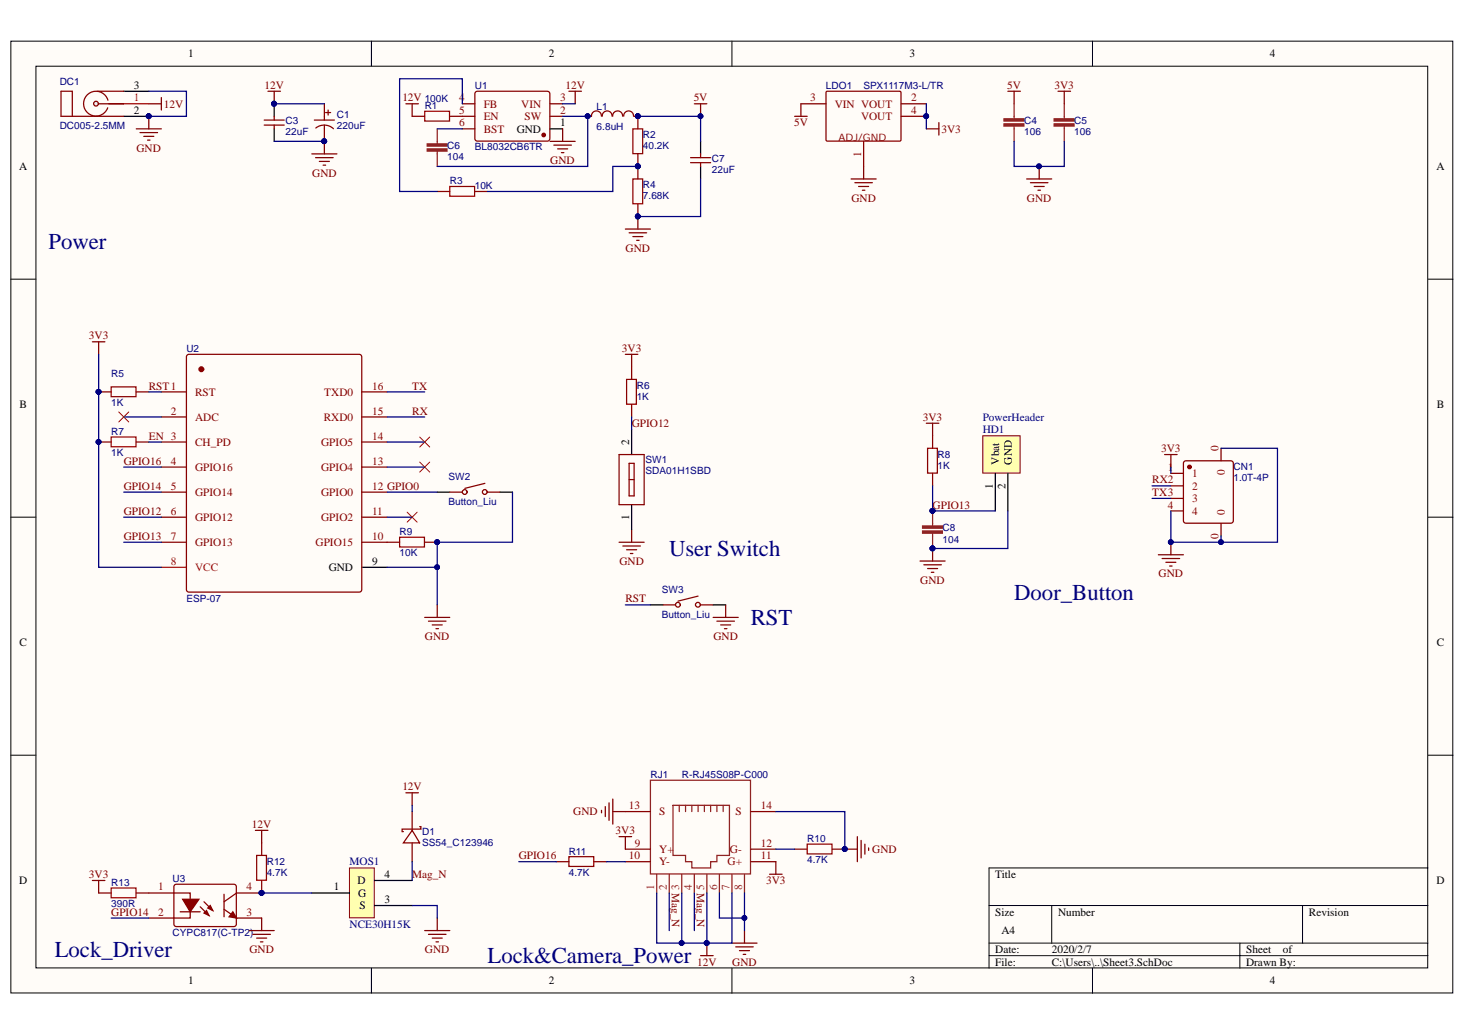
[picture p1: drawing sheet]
<svg xmlns="http://www.w3.org/2000/svg" width="297mm" height="210mm" viewBox="0 0 297 210" stroke-linecap="round" stroke-linejoin="round" font-family="sans-serif">
<g fill="#fffcf8" stroke="#000" stroke-width=".2">
<path d="M2.2 8.3h292.2v192.9h-292.2z"/>
<path d="M7.3 13.4h282v182.7h-282z"/>
</g>
<g fill="none" stroke="#000" stroke-width=".2">
<path d="M75.3 8.3v5.1M148.3 8.3v5.1M221.4 8.3v5.1M2.2 56.6h5.1M289.3 56.6h5.1M2.2 104.8h5.1M289.3 104.8h5.1M2.2 153h5.1M289.3 153h5.1M289.3 175.9h-88.9v20.3M75.3 196.2v5M148.3 196.2v5"/>
<path d="M200.4 183.5h88.9M200.4 191.1h88.9M200.4 193.6h88.9M213.1 183.5v7.6M221.4 196.2v5M251.2 191.1v5.1M263.9 183.5v7.6"/>
</g>
<g fill="none" stroke="#800" stroke-width=".25">
<path d="M19.7 18.5h5.4M96.3 18.7l.4-.2 14.5 .1 .2 .4-.1 9.3-.4 .3-14.4-.1-.3-.4zM14.6 23.6v-5.1h-2.2v5.1h12.7M20 21h5.1M93.7 23.6h2.5M93.7 21h2.5M93.7 26.1h2.5M111.5 23.6h2.5M111.5 21h2.5M20 79.4h2.5M27.6 79.4h2.5M32.7 79.4h5.1"/>
<path d="M37.8 72l.5-.2h34.5l.4 .2 .1 47.5-.3 .4-34.7 .1-.5-.3zM73.3 79.4h5.1M128 74.3v2.6M20 89.6h2.5M27.6 89.6h2.5M32.7 84.5h5.1M32.7 89.6h5.1M32.7 94.6h5.1M32.7 99.7h5.1M73.3 84.5h5.1M73.3 89.6h5.1M73.3 94.6h5.1"/>
<path d="M73.3 99.7h5.1M128 81.9v2.6M32.7 104.8h5.1M32.7 109.9h5.1M73.3 104.8h5.1M73.3 109.9h7.7M86.1 109.9h2.5M112.7 174.6h2.6M120.4 174.6h2.5"/>
</g>
<path d="M25.1 21h5M32.7 114.9h5.1" fill="none" stroke="#f00" stroke-width=".25"/>
<path d="M25.1 18.5h5M25.1 23.6h5M111.5 26.1h2.5M73.3 114.9h5.1" fill="none" stroke="#000" stroke-width=".25"/>
<g fill="#800" stroke="#800" stroke-width=".25">
<circle cx="40.8" cy="74.8" r=".48"/>
<circle cx="110.2" cy="27.3" r=".36"/>
</g>
<g fill="none" stroke="#800000" stroke-width=".25">
<path d="M204.2 18.5h2.5M205.5 18.5v2.5M214.4 18.5h2.5M215.6 18.5v2.5M161 23.6h2.6M162.3 21v2.6M172.4 36.3h5.1M173.2 37h3.6M174 37.8h2M174.7 38.5h.5M175 33.7v2.6M187.7 26.1h2.5"/>
<path d="M190.2 24.8v2.6M208 36.3h5.1M208.8 37h3.5M209.5 37.8h2.1M210.3 38.5h.5M210.6 33.7v2.6M18.7 69.3h2.6M20 69.3v2.5M126.7 71.8h2.5M128 71.8v2.5M125.4 109.9h5.1M126.2 110.6h3.6"/>
<path d="M127 111.4h2M127.7 112.1h.5M128 107.3v2.6M86.1 125.1h5M86.8 125.9h3.6M87.6 126.6h2M88.3 127.4h.5M88.6 122.6v2.5M144.5 125.1h5.1M145.3 125.9h3.5M146 126.6h2.1M146.8 127.4h.5"/>
<path d="M147 122.6v2.5M125.4 169.5h2.6M126.7 169.5v2.5"/>
</g>
<path d="M22.5 78.4h5.1v2h-5.1zM127 76.9h1.9v5h-1.9zM22.5 88.5h5.1v2h-5.1zM81 108.8h5v2h-5zM115.3 173.6h5v2h-5z" fill="none" stroke="#a00000" stroke-width=".25"/>
<g fill="#000080" stroke="#000080" stroke-width=".2">
<circle cx="88.6" cy="109.8" r=".48"/>
<circle cx="210.5" cy="33.7" r=".49"/>
<circle cx="20" cy="89.5" r=".48"/>
<circle cx="20" cy="79.4" r=".48"/>
<circle cx="30.1" cy="23.5" r=".48"/>
</g>
<path d="M88.6 26.1v3.1M88.6 30.7v3M205.5 21v3.1M205.5 25.6v3M215.6 21v3.1M215.6 25.6v3" fill="none" stroke="#8d2323" stroke-width=".25"/>
<g fill="#8d2323" stroke="#8d2323" stroke-width=".25">
<path d="M203.4 25.1h4.1v.4h-4.1z"/>
<path d="M203.4 24.1h4.1v.4h-4.1z"/>
<path d="M213.6 25.1h4v.4h-4z"/>
<path d="M213.6 24.1h4v.4h-4z"/>
<path d="M86.6 29.2h4v.4h-4z"/>
<path d="M86.6 30.2h4v.4h-4z"/>
</g>
<circle cx="19.5" cy="21" r=".48" fill="#efefef" stroke="#800" stroke-width=".25"/>
<g fill="none" stroke="#800" stroke-width=".25">
<path d="M21.9 20.3a2.52 2.52 0 0 0-3.9-1.4 2.52 2.52 0 0 0-.1 4.1 2.52 2.52 0 0 0 3.9-1.2M53.5 25.3h4.1M53.5 24.3h4.1M55.6 23.6v.7M55.6 25.3v.8M63.7 24.3h4.1M64 25.9a2.71 2.71 0 0 1 3.6 .2M65.7 21v3.3M65.7 25.3v3.3M66 22.8h1M66.5 22.3v1M83.5 23.6h2.6"/>
<path d="M88.6 38.8h2.5M91.1 23.6h2.6M96.2 38.8h2.6M121.8 23.5a1 1 0 0 0-1-1 1 1 0 0 0-.9 1l-.8 .1M124 23.5a.99 .99 0 0 0-1-1 .99 .99 0 0 0-1 1M126.1 23.5a1 1 0 0 0-1-1 1 1 0 0 0-1 1M128.4 23.5a.99 .99 0 0 0-1-1 .99 .99 0 0 0-1 1M128.5 23.6h.7v2.5M129.2 31.2v5.1M139.9 33h4.1M139.9 31.9h4.1M142 31.2v.7"/>
<path d="M142 33v.7M129.2 41.3v2.6M35.3 179.4l.4-.2h11.9l.3 .5-.1 7.8-.4 .2h-11.9l-.3-.5zM30.1 180.9h5.1M30.1 186h5.1M45.4 184.2l2.5 1.8h5.1M45.4 181.2v4.6M53 180.9h-5.1l-2.5 1.8"/>
</g>
<g fill="#000080" stroke="#000080" stroke-width=".2">
<circle cx="30.1" cy="23.5" r=".48"/>
<circle cx="129.2" cy="23.5" r=".48"/>
<circle cx="119.1" cy="23.5" r=".48"/>
<circle cx="129.2" cy="33.7" r=".48"/>
<circle cx="129.2" cy="43.8" r=".48"/>
<circle cx="141.9" cy="23.5" r=".48"/>
<circle cx="55.5" cy="21" r=".49"/>
<circle cx="65.7" cy="28.6" r=".49"/>
<circle cx="53" cy="180.9" r=".48"/>
</g>
<g fill="none" stroke="#800000" stroke-width=".25">
<path d="M32.7 19.8v2.5M54.3 18.5h2.5M55.6 18.5v2.5M115.3 18.5h2.5M116.5 18.5v2.5M27.6 26.1h5.1M28.4 26.9h3.5M29.1 27.6h2.1M29.9 28.4h.5M30.1 21h2.6M30.1 23.6v2.5M63.2 31.2h5.1"/>
<path d="M63.9 31.9h3.6M64.7 32.7h2M65.5 33.5h.5M65.7 28.6v2.6M82.2 21h2.6M83.5 21v2.6M111.5 28.6h5M112.2 29.4h3.6M113 30.2h2M113.7 30.9h.6M114 26.1v2.5M140.7 21h2.5"/>
<path d="M142 21v2.6M126.7 46.4h5.1M127.5 47.2h3.5M128.2 47.9h2.1M129 48.7h.5M129.2 43.9v2.5"/>
</g>
<path d="M86.1 22.6h5v1.9h-5zM91.1 37.8h5.1v2h-5.1zM128.2 26.1h2v5h-2zM128.2 36.3h2v5h-2z" fill="none" stroke="#a00000" stroke-width=".25"/>
<path d="M55.6 21v2.6M55.6 26.1v2.5M142 28.6v2.6M142 33.7v2.6" fill="none" stroke="#000" stroke-width=".25"/>
<path d="M47.2 184.7l.7 1.3-1.5-.2z" fill="#800"/>
<path d="M47.2 184.7l.7 1.3-1.5-.2z" fill="none" stroke="#800" stroke-width=".25"/>
<path d="M41.3 185l.5-.5 .5 1z" fill="#800"/>
<path d="M41.3 185l.5-.5 .5 1z" fill="none" stroke="#800" stroke-width=".25"/>
<path d="M42.1 184l.5-.5 .5 1z" fill="#800"/>
<path d="M36.5 184.7h4.1M40.6 183.7l1.7 1.8M41.3 182.7l1.8 1.8M42.1 184l.5-.5 .5 1z" fill="none" stroke="#800" stroke-width=".25"/>
<path d="M37 182.2h3.3l-1.8 2.5z" fill="#800"/>
<path d="M53 170.8v2.5M53 178.4v2.5M20 180.9h2.5M27.6 180.9h2.5M35.2 180.9h3.3v5.1h-3.3M37 182.2h3.3l-1.8 2.5z" fill="none" stroke="#800" stroke-width=".25"/>
<circle cx="53" cy="180.9" r=".48" fill="#000080" stroke="#000080" stroke-width=".2"/>
<path d="M22.5 179.9h5.1v2h-5.1zM52 173.3h2v5h-2z" fill="none" stroke="#a00000" stroke-width=".25"/>
<path d="M18.7 178.4h2.6M20 178.4v2.5M51.7 168.2h2.6M53 168.2v2.6M50.5 188.5h5.1M51.2 189.3h3.6M52 190.1h2M52.8 190.8h.5M53 186v2.5" fill="none" stroke="#800000" stroke-width=".25"/>
<path d="M70.8 175.9h5v10.1h-5z" fill="#ffffb0" stroke="#800000" stroke-width=".2"/>
<path d="M75.9 178.4h7.6M63.2 180.9h7.6M75.9 183.5h7.6" fill="none" stroke="#000" stroke-width=".25"/>
<g fill="none" stroke="#800000" stroke-width=".25">
<path d="M187.7 85.8h2.5M189 85.8v2.5M186.4 113.7h5.1M187.2 114.4h3.5M187.9 115.2h2.1M188.7 116h.5M189 111.1v2.6M82.2 160.6h2.6M83.5 160.6v2.6M86.1 188.5h5M86.8 189.3h3.6M87.6 190.1h2"/>
<path d="M88.3 190.8h.5M88.6 186v2.5"/>
</g>
<path d="M187.9 90.8h2v5.1h-2z" fill="none" stroke="#a00000" stroke-width=".25"/>
<path d="M189 88.3v2.5M189 95.9v2.5" fill="none" stroke="#800" stroke-width=".25"/>
<path d="M189 103.5v3.1M189 108.1v3" fill="none" stroke="#8d2323" stroke-width=".25"/>
<g fill="#8d2323" stroke="#8d2323" stroke-width=".25">
<path d="M186.9 107.6h4v.4h-4z"/>
<path d="M186.9 106.6h4v.4h-4z"/>
</g>
<g fill="#000080" stroke="#000080" stroke-width=".2">
<circle cx="188.9" cy="103.5" r=".48"/>
<circle cx="188.9" cy="111.1" r=".48"/>
</g>
<path d="M199.1 88.3h7.6v7.6h-7.6z" fill="#ffffb0" stroke="#800000" stroke-width=".2"/>
<path d="M88.6 99.7h2.5M101.3 99.7h2.5M128 87v5.1M201.7 95.9v7.6M204.2 95.9v7.6M128 102.2v5.1M131.8 122.6h2.5M144.5 122.6h2.5" fill="none" stroke="#000" stroke-width=".25"/>
<g fill="none" stroke="#800" stroke-width=".25">
<path d="M167.4 18.6h15.1v9.9h-15.1zM162.3 21h5.1M175 28.6v5.1M182.6 21h5.1M182.6 23.6h5.1M91.1 99.7h2.6M98.2 97.9l-4 1M98.8 99.7h2.5M125.4 92.1h5.1v10.1h-5.1zM127.5 93.9h1v6.6h-1zM127.5 97.2h1M237.2 95.9h2.6"/>
<path d="M237.2 98.4h2.6M239.9 93.6l.4-.2h9.1l.4 .2 .1 11.9-.3 .4-9.3 .1-.4-.2zM247.4 90.8v2.6M237.2 101h2.6M237.2 103.5h2.6M247.4 106.1v2.5M134.3 122.6h2.6M141.4 120.8l-4 1M142 122.6h2.5M83.5 168.2l1.5 2.6h-3.3zM83.5 164.4v3.8M83.5 170.8v3.8"/>
<path d="M85 167.5h.3v.5h-3.8v.5h.2M126.7 172h5.1M126.7 174.6h5.1M126.7 164.4h5.1M152.1 172h5.1M152.1 174.6h5.1M152.1 164.4h5.1M161 172h2.6M168.6 172h2.6"/>
<circle cx="94.2" cy="99.7" r=".48"/>
<circle cx="98.2" cy="99.7" r=".48"/>
<circle cx="137.4" cy="122.5" r=".48"/>
<circle cx="141.4" cy="122.5" r=".49"/>
</g>
<g fill="none" stroke="#8d2323" stroke-width=".25">
<path d="M131.8 158.1h20.3v19h-20.3zM133.1 177.1v3.8M135.6 177.1v3.8M136.4 163.2h11.4v10.1h-2.5v1.3h-1.3v1.3h-3.8v-1.3h-1.3v-1.3h-2.5zM137.6 163.2v1.2M138.1 177.1v3.8M138.9 163.2v1.2M140.2 163.2v1.2M140.7 177.1v3.8M141.4 163.2v1.2M142.7 163.2v1.2M143.2 177.1v3.8"/>
<path d="M144 163.2v1.2M145.3 163.2v1.2M145.8 177.1v3.8M146.5 163.2v1.2M148.3 177.1v3.8M150.8 177.1v3.8"/>
</g>
<g fill="none" stroke="#800000" stroke-width=".25">
<path d="M236 92.1h2.5M237.2 92.1v2.5M234.7 112.4h5.1M235.5 113.2h3.5M236.2 113.9h2.1M237 114.7h.5M237.2 109.9v2.5M121.9 164.2v.5M122.6 163.4v2M123.4 162.7v3.5M124.2 161.9v5.1M124.2 164.4h2.5"/>
<path d="M155.9 177.1h2.6M157.2 174.6v2.5M171.2 172h2.5M173.7 169.5v5.1M174.5 170.3v3.5M175.2 171v2.1M176 171.8v.5M142 193.6h2.5M143.2 191.1v2.5M148.3 191.1h5.1M149.1 191.8h3.5M149.8 192.6h2.1"/>
<path d="M150.6 193.4h.5M150.8 188.5v2.6"/>
</g>
<g fill="#000080" stroke="#000080" stroke-width=".2">
<circle cx="143.2" cy="191.1" r=".49"/>
<circle cx="171.1" cy="172" r=".48"/>
<circle cx="237.2" cy="109.8" r=".48"/>
<circle cx="187.7" cy="23.5" r=".48"/>
<circle cx="88.6" cy="114.9" r=".48"/>
<circle cx="210.5" cy="33.7" r=".49"/>
<circle cx="20" cy="79.4" r=".48"/>
<circle cx="20" cy="89.5" r=".48"/>
<circle cx="30.1" cy="23.5" r=".48"/>
<circle cx="119.1" cy="23.5" r=".48"/>
<circle cx="129.2" cy="33.7" r=".48"/>
<circle cx="129.2" cy="23.5" r=".48"/>
<circle cx="141.9" cy="23.5" r=".48"/>
<circle cx="129.2" cy="43.8" r=".48"/>
<circle cx="55.5" cy="21" r=".49"/>
<circle cx="65.7" cy="28.6" r=".49"/>
<circle cx="53" cy="180.9" r=".48"/>
<circle cx="188.9" cy="103.5" r=".48"/>
<circle cx="188.9" cy="111.1" r=".48"/>
<circle cx="150.8" cy="186" r=".48"/>
<circle cx="247.4" cy="109.8" r=".48"/>
<circle cx="138.1" cy="191.1" r=".49"/>
<circle cx="88.6" cy="109.8" r=".48"/>
</g>
<path d="M163.6 171h5v2h-5z" fill="none" stroke="#a00000" stroke-width=".25"/>
<circle cx="241" cy="94.6" r=".36" fill="#800" stroke="#800" stroke-width=".25"/>
<path d="M24.1 83.5l2 2M26.1 83.5l-2 2M85 88.5l2.1 2.1M85 93.6l2.1 2M87.1 88.5l-2.1 2.1M87.1 93.6l-2.1 2M82.5 103.8l2 2M84.5 103.8l-2 2" fill="none" stroke="#f00" stroke-width=".2"/>
<g fill="none" stroke="#000080" stroke-width=".25">
<path d="M30.1 18.5h7.7v5.1h-7.7M55.6 21h10.1M55.6 28.6h10.1M88.6 26.1h5.1M93.7 21v-5h-12.7v22.8h7.6M114 23.6h5.1v10.1h-30.5M114 21h2.5M129.2 33.7h-5v5.1h-25.4M129.2 23.6h12.8v5M142 36.3v7.6h-12.8M187.7 21v5.1M205.5 28.6v5.1h10.1v-5.1"/>
<path d="M20 71.8v43.1h12.7M30.1 79.4h2.6M78.4 79.4h7.7M25.1 99.7h7.6M25.1 84.5h7.6M25.1 94.6h7.6M30.1 89.6h2.6M78.4 99.7h10.2M78.4 84.5h7.7M78.4 89.6h7.7M78.4 94.6h7.7M103.8 99.7v10.2h-15.2v5"/>
<path d="M128 84.5v2.5M189 98.4v5.1h12.7M233.4 98.4h3.8M237.2 94.6v1.3M247.4 90.8h11.4v19.1h-11.4M25.1 104.8h7.6M25.1 109.9h7.6M78.4 114.9h10.2v7.7M78.4 104.8h5.1M204.2 103.5v7.6h-15.2M233.4 101h3.8M237.2 103.5v6.4h10.2v-1.3"/>
<path d="M126.7 122.6h5.1M83.5 163.2v1.2M83.5 174.6v3.8M105.1 174.6h7.6M122.9 174.6h3.8M157.2 164.4h14v7.6M157.2 172h3.8M22.5 186h7.6M53 180.9h10.2M83.5 183.5h5.1v2.5M133.1 180.9v10.2h5M135.6 180.9v7.6"/>
<path d="M138.1 180.9v10.2h5.1M140.7 180.9v7.6M143.2 180.9v10.2h5.1v-10.2M145.8 180.9v5.1h5M150.8 180.9v7.6"/>
</g>
<g font-size="4.6" fill="#000080">
<text x="9.8" y="50.5">Power</text>
<text x="135.6" y="112.7">User Switch</text>
<text x="205.5" y="121.6">Door_Button</text>
<text x="152.1" y="126.7">RST</text>
<text x="11.1" y="193.9">Lock_Driver</text>
<text x="98.8" y="195.2">Lock&amp;Camera_Power</text>
</g>
<g font-size="2.3">
<text x="38.1" y="11.6">1</text>
<text x="111.2" y="11.6">2</text>
<text x="184.3" y="11.6">3</text>
<text x="257.3" y="11.6">4</text>
<text x="27.1" y="18">3</text>
<text x="27.1" y="23.1">2</text>
<text x="104.7" y="26.9">GND</text>
<text x="113.5" y="25.6">1</text>
<text x="3.9" y="34.5">A</text>
<text x="291" y="34.5">A</text>
<text x="4" y="82.7">B</text>
<text x="291.1" y="82.7">B</text>
<text x="127.5" y="90.1" transform="rotate(-90 127.5 90.1)">2</text>
<text x="202.5" y="94.1" transform="rotate(-90 202.5 94.1)">Vbat</text>
<text x="205" y="94.1" transform="rotate(-90 205 94.1)">GND</text>
<text x="201.2" y="99.1" transform="rotate(-90 201.2 99.1)">1</text>
<text x="203.7" y="99.1" transform="rotate(-90 203.7 99.1)">2</text>
<text x="127.5" y="105.4" transform="rotate(-90 127.5 105.4)">1</text>
<text x="66.6" y="115.7">GND</text>
<text x="75.4" y="114.4">9</text>
<text x="4" y="131">C</text>
<text x="291.1" y="131">C</text>
<text x="3.9" y="179.1">D</text>
<text x="72.4" y="179.1">D</text>
<text x="77.9" y="177.9">4</text>
<text x="201.6" y="177.9">Title</text>
<text x="291" y="179.1">D</text>
<text x="67.6" y="180.4">1</text>
<text x="72.6" y="181.7">G</text>
<text x="72.8" y="184.3">S</text>
<text x="77.9" y="183">3</text>
<text x="201.6" y="185.5">Size</text>
<text x="214.4" y="185.5">Number</text>
<text x="265.2" y="185.5">Revision</text>
<text x="202.9" y="189.3">A4</text>
<text x="201.6" y="193.1">Date:</text>
<text x="201.6" y="195.7">File:</text>
<text x="213.1" y="193.1">2020/2/7</text>
<text x="213.1" y="195.7">C:\Users\..\Sheet3.SchDoc</text>
<text x="252.5" y="193.1">Sheet</text>
<text x="252.5" y="195.7">Drawn By:</text>
<text x="259.9" y="193.1">of</text>
<text x="38.1" y="199.5">1</text>
<text x="111.2" y="199.5">2</text>
<text x="184.3" y="199.5">3</text>
<text x="257.3" y="199.5">4</text>
</g>
<g font-size="2.3" fill="#800000">
<text x="53.6" y="18">12V</text>
<text x="114.6" y="18">12V</text>
<text x="204.1" y="18">5V</text>
<text x="213.7" y="18">3V3</text>
<text x="33.2" y="21.8">12V</text>
<text x="81.5" y="20.5">12V</text>
<text x="140.6" y="20.5">5V</text>
<text x="160.9" y="25.6">5V</text>
<text x="190.7" y="26.9">3V3</text>
<text x="27.7" y="30.7">GND</text>
<text x="63.3" y="35.8">GND</text>
<text x="111.5" y="33.2">GND</text>
<text x="172.5" y="40.8">GND</text>
<text x="208.1" y="40.8">GND</text>
<text x="126.8" y="51">GND</text>
<text x="18" y="68.7">3V3</text>
<text x="126" y="71.3">3V3</text>
<text x="30.1" y="78.9">RST1</text>
<text x="83.5" y="78.9">TX</text>
<text x="83.5" y="84">RX</text>
<text x="30.1" y="89.1">EN 3</text>
<text x="128" y="86.5">GPIO12</text>
<text x="187" y="85.3">3V3</text>
<text x="25.1" y="94.1">GPIO16</text>
<text x="235.3" y="91.6">3V3</text>
<text x="25.1" y="99.2">GPIO14</text>
<text x="233.4" y="100.5">TX3</text>
<text x="233.4" y="97.9">RX2</text>
<text x="25.1" y="104.3">GPIO12</text>
<text x="189" y="103">GPIO13</text>
<text x="25.1" y="109.4">GPIO13</text>
<text x="125.5" y="114.4">GND</text>
<text x="186.5" y="118.2">GND</text>
<text x="234.8" y="117">GND</text>
<text x="126.7" y="122">RST</text>
<text x="86.1" y="129.7">GND</text>
<text x="144.6" y="129.7">GND</text>
<text x="81.5" y="160.1">12V</text>
<text x="51" y="167.7">12V</text>
<text x="116.2" y="165.2">GND</text>
<text x="124.7" y="169">3V3</text>
<text x="176.7" y="172.8">GND</text>
<text x="18" y="177.9">3V3</text>
<text x="83.5" y="177.9">Mag_N</text>
<text x="105.1" y="174.1">GPIO16</text>
<text x="155.2" y="179.1">3V3</text>
<text x="22.5" y="185.5">GPIO14</text>
<text x="136.1" y="180.9" transform="rotate(90 136.1 180.9)">Mag_N</text>
<text x="141.2" y="180.9" transform="rotate(90 141.2 180.9)">Mag_N</text>
<text x="50.5" y="193.1">GND</text>
<text x="86.1" y="193.1">GND</text>
<text x="141.3" y="195.7">12V</text>
<text x="148.4" y="195.7">GND</text>
</g>
<g font-size="2.3" fill="#f00">
<text x="27.1" y="20.5">1</text>
<text x="34.6" y="114.4">8</text>
<text x="39.5" y="115.7">VCC</text>
</g>
<g font-size="2.3" fill="#800">
<text x="93" y="20.5">4</text>
<text x="93" y="23.1">5</text>
<text x="98" y="21.8">FB</text>
<text x="105.6" y="21.8">VIN</text>
<text x="113.5" y="23.1">2</text>
<text x="113.5" y="20.5">3</text>
<text x="164.2" y="20.5">3</text>
<text x="169.1" y="21.8">VIN VOUT</text>
<text x="184.7" y="23.1">4</text>
<text x="184.7" y="20.5">2</text>
<text x="93" y="25.6">6</text>
<text x="98" y="24.4">EN</text>
<text x="98" y="26.9">BST</text>
<text x="106.3" y="24.4">SW</text>
<text x="174.5" y="24.4">VOUT</text>
<text x="174.5" y="31.8" transform="rotate(-90 174.5 31.8)">1</text>
<text x="34.6" y="84">2</text>
<text x="39.5" y="80.2">RST</text>
<text x="65.7" y="80.2">TXD0</text>
<text x="75.4" y="84">15</text>
<text x="75.4" y="78.9">16</text>
<text x="39.5" y="85.3">ADC</text>
<text x="65.6" y="85.3">RXD0</text>
<text x="75.4" y="89.1">14</text>
<text x="34.6" y="94.1">4</text>
<text x="39.5" y="90.3">CH_PD</text>
<text x="39.5" y="95.4">GPIO16</text>
<text x="65.1" y="95.4">GPIO4</text>
<text x="65.1" y="90.3">GPIO5</text>
<text x="75.4" y="94.1">13</text>
<text x="236.6" y="95.4">1</text>
<text x="246.9" y="91.3" transform="rotate(-90 246.9 91.3)">0</text>
<text x="34.6" y="99.2">5</text>
<text x="39.5" y="100.5">GPIO14</text>
<text x="65.1" y="100.5">GPIO0</text>
<text x="75.4" y="99.2">12 GPIO0</text>
<text x="241.6" y="96.7">1</text>
<text x="241.6" y="99.2">2</text>
<text x="241.6" y="101.7">3</text>
<text x="248.2" y="96.3" transform="rotate(-90 248.2 96.3)">0</text>
<text x="34.6" y="104.3">6</text>
<text x="39.5" y="105.6">GPIO12</text>
<text x="65.1" y="105.6">GPIO2</text>
<text x="75.4" y="104.3">11</text>
<text x="236.6" y="103">4</text>
<text x="241.6" y="104.3">4</text>
<text x="248.2" y="104.3" transform="rotate(-90 248.2 104.3)">0</text>
<text x="34.6" y="109.4">7</text>
<text x="39.5" y="110.6">GPIO13</text>
<text x="63.9" y="110.6">GPIO15</text>
<text x="75.4" y="109.4">10</text>
<text x="246.9" y="109.3" transform="rotate(-90 246.9 109.3)">0</text>
<text x="127.4" y="163.9">13</text>
<text x="133.6" y="165.2">S</text>
<text x="149" y="165.2">S</text>
<text x="154.2" y="163.9">14</text>
<text x="128.6" y="171.5">9</text>
<text x="133.6" y="172.8">Y+</text>
<text x="147.9" y="172.8">G-</text>
<text x="154.2" y="171.5">12</text>
<text x="127.4" y="174.1">10</text>
<text x="133.6" y="175.3">Y-</text>
<text x="147.4" y="175.3">G+</text>
<text x="154.2" y="174.1">11</text>
<text x="32.1" y="180.4">1</text>
<text x="32.1" y="185.5">2</text>
<text x="50" y="185.5">3</text>
<text x="50" y="180.4">4</text>
</g>
<g font-size="2.3" fill="#000080">
<text x="199.1" y="87.8">HD1</text>
<text x="199.1" y="85.3">PowerHeader</text>
<text x="70.8" y="175.3">MOS1</text>
<text x="70.8" y="188.1">NCE30H15K</text>
</g>
<g font-size="2.3" fill="#8d2323">
<text x="132.6" y="180.3" transform="rotate(-90 132.6 180.3)">1</text>
<text x="135.1" y="180.3" transform="rotate(-90 135.1 180.3)">2</text>
<text x="137.6" y="180.3" transform="rotate(-90 137.6 180.3)">3</text>
<text x="140.2" y="180.3" transform="rotate(-90 140.2 180.3)">4</text>
<text x="142.7" y="180.3" transform="rotate(-90 142.7 180.3)">5</text>
<text x="145.3" y="180.3" transform="rotate(-90 145.3 180.3)">6</text>
<text x="147.8" y="180.3" transform="rotate(-90 147.8 180.3)">7</text>
<text x="150.4" y="180.3" transform="rotate(-90 150.4 180.3)">8</text>
</g>
<text font-size="2.1" fill="#800" x="169.9" y="28.7">ADJ/GND</text>
<g font-size="2" fill="#000080">
<text x="12.1" y="17.3">DC1</text>
<text x="68.2" y="23.9">C1</text>
<text x="86" y="22.1">R1</text>
<text x="86" y="20.6">100K</text>
<text x="96.2" y="18.1">U1</text>
<text x="120.9" y="22.4">L1</text>
<text x="167.4" y="18.1">LDO1</text>
<text x="175" y="18.1">SPX1117M3-L/TR</text>
<text x="12.1" y="26.2">DC005-2.5MM</text>
<text x="57.8" y="25.2">C3</text>
<text x="57.8" y="27.4">22uF</text>
<text x="68.2" y="26.2">220uF</text>
<text x="120.9" y="26.3">6.8uH</text>
<text x="130.3" y="28">R2</text>
<text x="207.5" y="25.2">C4</text>
<text x="207.5" y="27.4">106</text>
<text x="217.7" y="25.2">C5</text>
<text x="217.7" y="27.4">106</text>
<text x="90.6" y="30.2">C6</text>
<text x="90.6" y="32.5">104</text>
<text x="96.2" y="30.5">BL8032CB6TR</text>
<text x="130.3" y="30.2">40.2K</text>
<text x="144.2" y="32.8">C7</text>
<text x="144.2" y="35">22uF</text>
<text x="91.1" y="37.3">R3</text>
<text x="96.2" y="38.4">10K</text>
<text x="130.3" y="38.1">R4</text>
<text x="130.3" y="40.4">7.68K</text>
<text x="37.8" y="71.4">U2</text>
<text x="22.5" y="76.4">R5</text>
<text x="22.5" y="82.3">1K</text>
<text x="129" y="78.7">R6</text>
<text x="129" y="81">1K</text>
<text x="22.5" y="88.1">R7</text>
<text x="22.5" y="92.4">1K</text>
<text x="130.8" y="93.7">SW1</text>
<text x="130.8" y="96">SDA01H1SBD</text>
<text x="190" y="92.7">R8</text>
<text x="190" y="95">1K</text>
<text x="249.9" y="95.2">CN1</text>
<text x="90.9" y="97.3">SW2</text>
<text x="249.9" y="97.5">1.0T-4P</text>
<text x="90.9" y="102.3">Button_Liu</text>
<text x="191" y="107.6">C8</text>
<text x="81" y="108.4">R9</text>
<text x="81" y="112.7">10K</text>
<text x="191" y="109.9">104</text>
<text x="37.8" y="121.9">ESP-07</text>
<text x="134.1" y="120.1">SW3</text>
<text x="134.1" y="125.2">Button_Liu</text>
<text x="131.8" y="157.7">RJ1</text>
<text x="138.1" y="157.7">R-RJ45S08P-C000</text>
<text x="85.5" y="169.1">D1</text>
<text x="85.5" y="171.4">SS54_C123946</text>
<text x="115.3" y="173.2">R11</text>
<text x="163.6" y="170.6">R10</text>
<text x="22.5" y="179.5">R13</text>
<text x="35" y="178.7">U3</text>
<text x="54" y="175.2">R12</text>
<text x="54" y="177.5">4.7K</text>
<text x="115.3" y="177.5">4.7K</text>
<text x="163.6" y="174.9">4.7K</text>
<text x="22.5" y="183.8">390R</text>
<text x="35" y="189.6">CYPC817(C-TP2)</text>
</g>
</svg>
